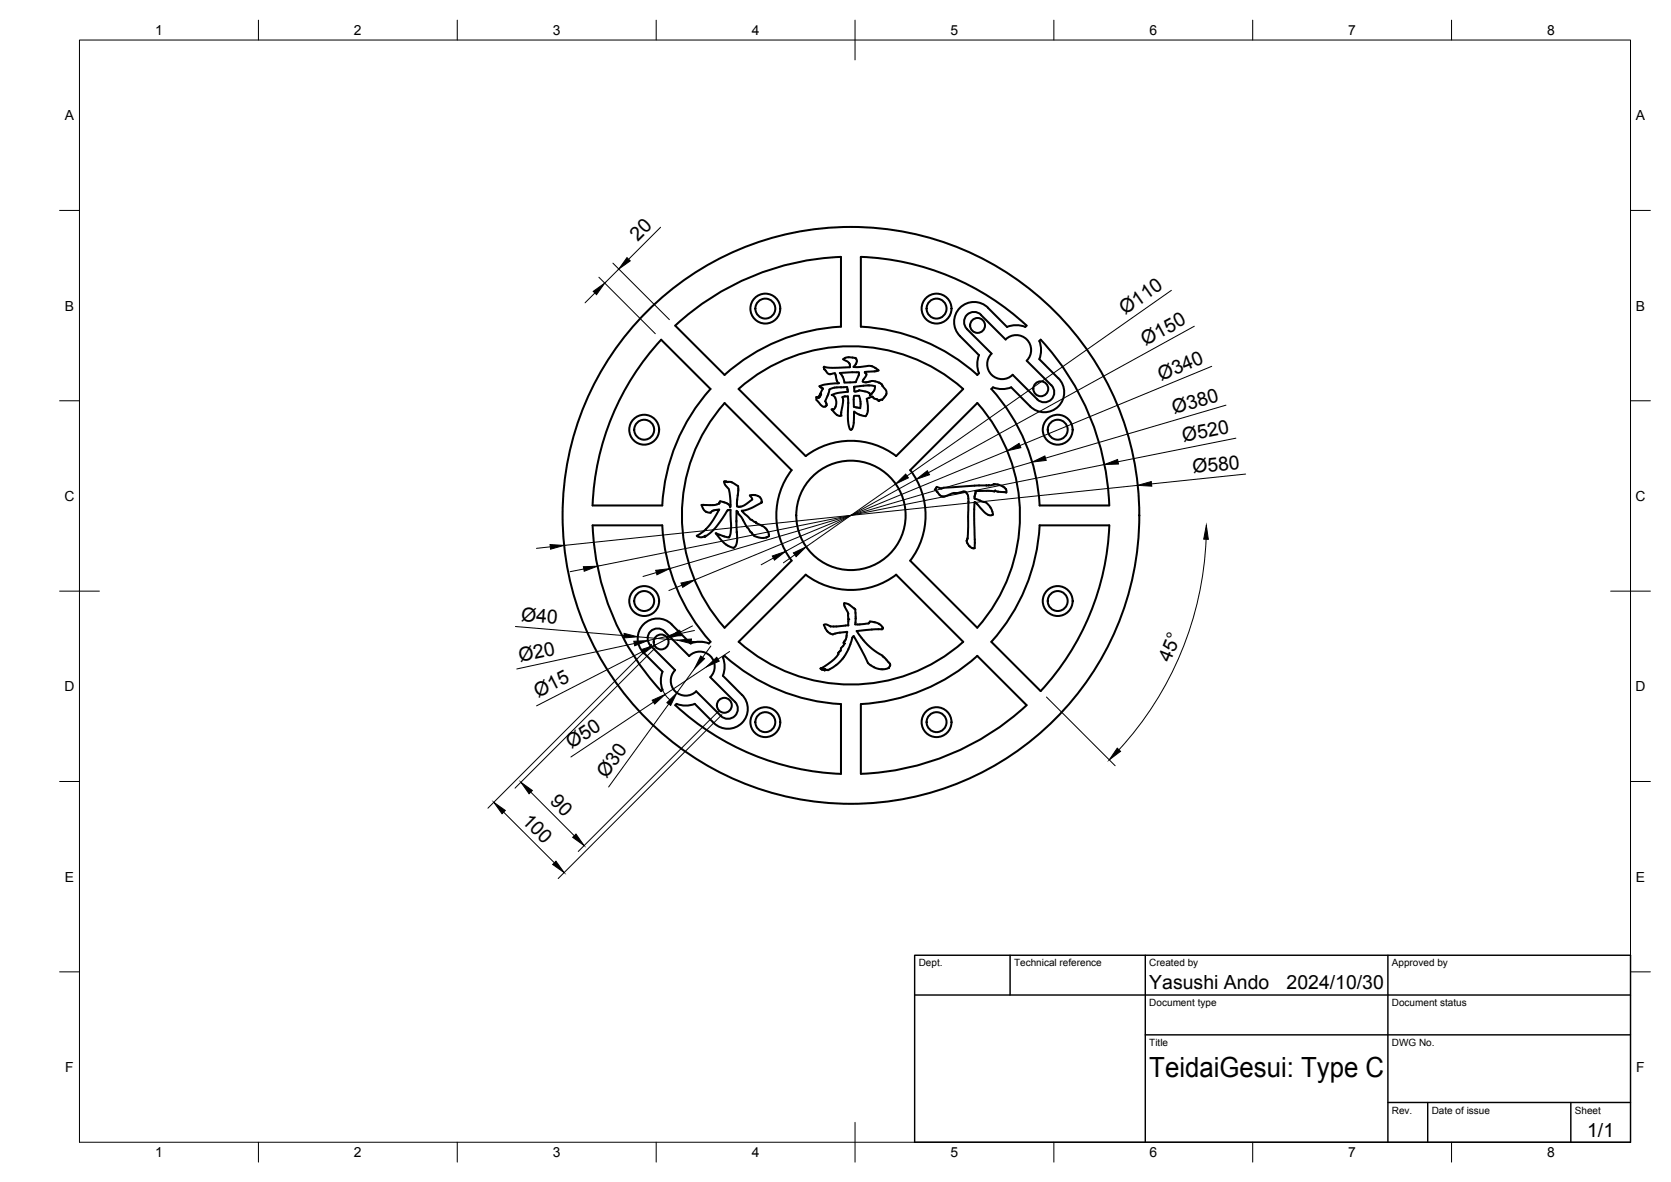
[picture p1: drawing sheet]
<svg xmlns="http://www.w3.org/2000/svg" width="420mm" height="297mm" viewBox="0 0 420 297" stroke-linecap="round" stroke-linejoin="round" font-family="sans-serif">
<!-- layer: Visible -->
<g fill="none" stroke="#000" stroke-width=".51">
<path d="M216.5 64.6v17.5M216.5 64.5a65 65 0 0 1 41.6 17.3M166.3 85.4l12.3 12.3a47.5 47.5 0 0 0-12.1 29.3h-17.5a65 65 0 0 1 17.3-41.6zM169.8 81.8a64.8 64.8 0 0 1 41.7-17.2v17.5a47.5 47.5 0 0 0-29.3 12.1l-12.4-12.4M185.7 97.8l16.9 16.8a18.8 18.8 0 0 1 22.7 0M185.7 97.7a42.5 42.5 0 0 1 56.5 .1l-16.9 16.8M205.6 99.9l-.3-.1v.7l.2 .2a3.2 3.2 0 0 0 1.8 1.5l.5-.4M205.6 99.9h.1M205.8 99.9h.1M206 99.9h.1M206.2 99.4l-.4 .5h.2M206.3 98.9l-.7 1"/>
<path d="M206.4 98.9l-.3 .5M206.4 99.2l-.4 .7M206.4 98.9h.1M206.4 98.9v.2M206.5 99.1v.1M206.9 97.7l-.6 1.2M207.1 92.3l.1 .5 .8 .9 .7 .4M207.1 92.3h.1M208.1 99.4l-.6 1.5 .3 .9M208.7 94l.8-.2a.62 .62 0 0 1 .7 .9l.2 1M209.9 97.4l3.1-.2 .1 .6M209.9 97.4l-.4 .1a1.07 1.07 0 0 0-1.2 1.3l-.2 .6"/>
<path d="M210.4 95.7l.5 .6-3.6 .4-1.2 .3 .8 .6M211.2 93.7l.3 .3M211.5 94l.4 .7M211.9 94.7l.4 1.5 1.4-.1M213.1 97.8l.1 .7-2.6 .3-1.5 .4a2.16 2.16 0 0 1 1 2.9M213.1 97.8h.1M213.6 91.4l.1 .2M213.7 91.6v.5M213.7 92.1v.2a25.1 25.1 0 0 1-6.6-.1v.1M214.3 89.8l.7 .2M214.4 89.9a2.54 2.54 0 0 0-2.4 .4l1.2 .6 .4 .5M214.8 97.2v1.2"/>
<path d="M214.8 98.4h.5l.8-.3 2.4 .6M215 90l.3 .2M215.1 90h.1M215.2 96l-1.4 .1M215.3 90.2l.2 .4-.1 .5-.8 1.1 4.5-.2M215.4 93.6l-4.2 .1M215.5 93.5a.48 .48 0 0 1 .5 .3 .48 .48 0 0 1-.1 .5l-.7 1.7M216.3 97l-1.5 .2M217 95.6v.1a.99 .99 0 0 0 1.2 .3h.2M217.5 93.5l.2 .3M217.7 93.8l.1 .2M217.8 94l-.1 .5-.7 1.1"/>
<path d="M218.3 96.9l1.7 .2-.2 1.1M218.3 96.8l-2 .2M218.5 98.7l.3 .3M218.5 99.9l-.6 .3M218.6 99.9h.1M218.7 99.2v.1M218.8 99.1h.1M218.8 99h.1M218.8 99v.1M219.1 92l1.9 1.1-1.1 .2M219.3 95.7l-.9 .3M219.4 95.7l1.6 .4"/>
<path d="M219.4 95.7h-.1M219.4 99.7l-.8 .2M219.4 99.7l.3 .3 .8 .4M219.8 98.1l-.9 1.2-.1-.2M219.8 93.3l-2.4 .2M221 96.2l.8 .4 .1 .3a2.36 2.36 0 0 1 1 2.1M222.9 99l-.5 .8a.82 .82 0 0 1-1 .7l-.1 .1M249.3 97.7a47.5 47.5 0 0 1 12.1 29.3M249.7 97.3l-.4 .5M249.7 97.3l1.3 .4 1.3 .1 2-.5M254.6 94.2l6.2 6.2a2.5 2.5 0 0 0 3.6 0 2.5 2.5 0 0 0 0-3.6l-6.2-6.2a3.8 3.8 0 0 0 0-5.3 3.8 3.8 0 0 0-5.3 0l-6.2-6.2a2.49 2.49 0 0 0-3.6 0 2.49 2.49 0 0 0 0 3.6l6.2 6.2a3.8 3.8 0 0 0 0 5.3 3.8 3.8 0 0 0 5.3 0M258.1 81.8l-.3 .3-1.3-.3-1.3-.1-2 .4-4.8-4.7a5 5 0 0 0-7 0 5 5 0 0 0 0 7l4.7 4.8-.3 1.3-.1 1.4 .5 1.9-.5 .4a47.4 47.4 0 0 0-29.2-12.1"/>
<path d="M261.3 85.7l.4-.4a65 65 0 0 1 17.2 41.7M261.3 85.7l.5 1.9-.1 1.4-.4 1.2 4.8 4.9M266.1 95.1a5 5 0 0 1 0 7 5 5 0 0 1-7.1 0l-4.7-4.8M199 118.1a18.7 18.7 0 0 0 0 22.8M199.1 118.2l-16.9-16.9a42.5 42.5 0 0 0 0 56.5l16.9-16.9M207.8 101.8h.1M209.3 102.9h-.2l1.3 1.4M209.3 102.9h.3M209.3 102.9h.1M210.1 102.1l-.5 .8M210.4 104.3l.7 .2h.5l-.1-.9a9.4 9.4 0 0 0 .4-3.9l1.3-.1 .1 1.7a19.4 19.4 0 0 0 .3 6.2l.2 .5 .5-.2M214.5 107.1l-.2 .7"/>
<path d="M214.7 102.2l.1-2.7h1.2l.4 2-.1 1.1-.3-.1M214.7 102.2l1.3 .3M216.1 104.2l-1.3-.8-.3 3.7M217.9 100.2l.2 .6M218.1 100.8l.1 1.3a3.3 3.3 0 0 1-.5 2.5l-1.6-.4M220.5 100.3l.4 .4M220.9 100.7h.1M221 100.7h-.1M221.1 100.7h.1M221.2 100.6l-.1 .1M221.3 100.6h.1M177 126.9h-.6l.6 1.2 .6 .5"/>
<path d="M177.6 128.6h.1M177.6 128.6l.9 .2M179.6 128.2l-1 .6M179.6 128.2l1.2-.2a13.5 13.5 0 0 1-4.8 6.2l-.8 .5a1.69 1.69 0 0 0 2.2-.1l-.1 .2M180.3 126.8l-1.1 .1h-2.2M180.9 126.5l-.6 .2M180.9 126.3v.2M181.1 126l-.2 .3M181.1 126l1.1 .3a1.83 1.83 0 0 1 1.4 1.2l.1-.5M181.7 134.7l1.6 .4a7.5 7.5 0 0 0 .4-4.3v-2.6l-.8 .1a16.3 16.3 0 0 1-5.8 6.7l.1-.2M181.7 134.7l-1.8-.7a7.5 7.5 0 0 0 4.2 3.6l.4 .1M182.2 121h-.1l.3 .9 .9 1 .3 1.9 .1 2.2"/>
<path d="M182.2 121h.1M182.3 121h.1M182.5 121h.1M182.5 121h-.2M182.7 121h.1M182.7 121l.2 .2M182.9 121.2h.1M183.2 121.1a2.86 2.86 0 0 1 2.4 1.3l-.3 4.1a.66 .66 0 0 0 .2 .8 .66 .66 0 0 0 .8 0M183.2 121.1h-.3M185.3 133.9a4.6 4.6 0 0 1-.6 3.6l-.2 .2M185.4 128.6l-.2-.2 .1 5.5M185.4 128.5l.5 .8"/>
<path d="M185.9 129.3l1 1.4M186.8 130.7l1 1.9 1 1.1M188.7 133.7l.3 .2M189 133.8l.6 .7M189.4 124.4h.4M189.4 124.4l-.9 .1 .7 1-2.1 1.5-.8 .3M189.6 134.6a4 4 0 0 0 2.4 .6M189.8 124.4h.1M189.9 124.4a1.67 1.67 0 0 1 1.6 1.8M190 131.3h.1M190.2 131.4h.1M190.2 131.4l1.4 .7"/>
<path d="M191.5 126.3l-2.9 1.5-2.1 .5 2.2 2.3 1.3 .6v.1M191.5 126.3h.1M191.5 126.2v.1M191.5 126.2h.1M191.6 132.1l1.2 1M192.7 133.1l.5 .7M192.7 135l-.7 .2M193.2 133.8a.77 .77 0 0 1-.4 1.2M235.3 122.8l-.3 .2 .7 .7a1.59 1.59 0 0 0 2 1M235.3 122.8h.1M236.6 122.7l-1.1-.3-.2 .4M240.4 123.9h.1"/>
<path d="M240.4 123.9l-.9 .1-1.8 .7M242 123.6l-1.6 .3M242.1 123.6a1.39 1.39 0 0 1 1.4 1.6M243.2 135.5l-.1 .5 .2 .6 .5 .7 .6 .4M243.3 135.2l-.1 .3M243.5 125.3l-.2 10M244.4 137.7h.1M245.1 125.1v.2l2.8 .9M245.1 126.2v11.5l-.6 .1M245.1 126.2l.7 .5M245.2 124.2l-.2 .9M245.2 124.1v.1"/>
<path d="M245.3 123.8l-.1 .3M245.7 126.7a7.7 7.7 0 0 0 3 2.8h.7M246.2 123.4h-.9v.4M247.9 126.2a4.7 4.7 0 0 1 1.8 3.1l-.3 .2M248 122l-10.8 .6-.6 .1M248 122h.1M248 122h.5M248.5 129.4h.1M248.6 123.3l1.4 .2M248.7 123.3l-2.5 .1M249.8 121.7l-1.3 .3M249.9 121.7h-.1"/>
<path d="M250 121.7l1.1 .1 1.1 .5M250 121.7h.1M250 123.5h.1M250.1 123.4l1.7 .2M250.1 123.4h.1M250.2 123.4l-.2 .1M250.9 123.5h.1M252.2 122.2a1.54 1.54 0 0 1 .8 1.6l-1.2-.2M252.9 122.9h.1M261.4 132h17.5a65 65 0 0 1-17.2 41.7l-12.4-12.4M261.4 127h17.5M261.4 132a47.5 47.5 0 0 1-12.1 29.3"/>
<path d="M167.1 158.7a2.52 2.52 0 0 0-3.5 0 2.52 2.52 0 0 0 0 3.5l6.2 6.2a3.8 3.8 0 0 0 0 5.3 3.8 3.8 0 0 0 5.3 0l6.2 6.2a2.5 2.5 0 0 0 3.5 0 2.5 2.5 0 0 0 0-3.5l-6.2-6.2a3.8 3.8 0 0 0 0-5.3 3.8 3.8 0 0 0-5.3 0l-6.2-6.2M168.9 156.9l4.8 4.8M168.9 156.9a5 5 0 0 0-7.1 0 5 5 0 0 0 0 7.1l4.8 4.8-.4 1.9v1.4l.4 1.3-.4 .3a65 65 0 0 1-17.2-41.7h17.5a47.5 47.5 0 0 0 12.1 29.3l-.4 .4M202.6 144.4a18.8 18.8 0 0 0 22.7 0M202.6 144.4l-16.9 16.9M207.5 157.8a2.82 2.82 0 0 0 1.9 1.6M208.8 157.4a1.71 1.71 0 0 0-1.7-.4l.4 .8M208.8 157.4h.1M208.8 157.4h1.5M209.4 159.4l1.5-.4 2.1-.2-.1 .9M212.6 157.2l-2.3 .2M212.9 159.7l-.2 1-.6 .9 .2 .2"/>
<path d="M213.3 154.3v.1M213.3 157.1l-.7 .1M213.3 154.2h.1M213.3 154.2v1.9M213.3 156.1v1.1M213.3 157.1v.1M214.6 159.9l-.1 .1a13.5 13.5 0 0 1-4.3 7.2M214.6 159.9l1 1.6 2.7 5.1 .6 .6M214.7 152.9a2.76 2.76 0 0 0-2.4-1.3 3.1 3.1 0 0 0 .9 2.3l.1 .3M214.7 152.8l.2 .2M214.9 153l.1 .1M215 153.1l.1 .1"/>
<path d="M215.1 153.2l.1 1.8M215.1 155.5l-.1 1.4 3.4-.2M215.1 155l.1 .5M218.5 156.6l-.1 .1M218.6 156.4l.1-.2h.3l2.1 .6M218.6 156.4l-.1 .2M221.1 156.9l.8 .8M221.8 158.1h.1M221.8 158.1l-2.2 .1-4.2 .4 1.2 1.7M221.9 157.6l.1 .3M222 157.9h.1M222 157.9l-.2 .2"/>
<path d="M225.3 144.4l16.9 16.9a42.5 42.5 0 0 1-56.5 0M245.7 157.7a42.5 42.5 0 0 0 0-56.4l-16.8 16.9a18.7 18.7 0 0 1 0 22.7l16.8 16.9M173.7 161.7l1.3-.4h1.3l1.9 .4M181.8 165.3l.4-.5a47.7 47.7 0 0 0 29.3 12.2v17.5a65.1 65.1 0 0 1-41.7-17.3l.3-.3 1.3 .3 1.3 .1 2-.4 4.8 4.8a5 5 0 0 0 7.1 0 5 5 0 0 0 0-7.1l-4.8-4.8M181.8 165.2l.4 2-.1 1.3-.3 1.3M206.4 168l.3 .3M206.7 168.3h.1M207 168.2l-.3 .1M207.2 168.2l-.2 .1M207.3 168.2h.3l-.2 .1M207.3 168.2h-.1M207.3 168.3v.2"/>
<path d="M207.4 168.3h.1M208 168.4l-.6 .1M208 168.3h.1M210.2 167.1l-1.8 1.2h-.4M210.8 164.4a13 13 0 0 1-4 3.4l-.4 .2M210.8 164.4h.1M210.9 163.9l-.1 .5M211.2 163.7l-.3 .2M211.3 163.6l-.1 .1M211.5 163l-.2 .6M212.1 161.6h.1M212.3 161.8l-.8 1.1"/>
<path d="M216.5 177v17.5M216.5 176.9a47.5 47.5 0 0 0 29.2-12.1l12.4 12.4a64.9 64.9 0 0 1-41.6 17.3M216.6 160.3l.2 .2a15.3 15.3 0 0 0 5.1 4.3l.1 .2M218.9 167.2l.8 .5M219.7 167.7l1.9 .5M222 165l.4 .2M222.4 165.3l1.3 1.5 .1 .4M223.4 167.9h.1M223.4 167.9l-1.8 .3M223.8 167.2l-.3 .6"/>
<circle cx="192.4" cy="77.6" r="3.8"/>
<circle cx="192.4" cy="77.6" r="2.51"/>
<circle cx="235.5" cy="77.6" r="3.8"/>
<circle cx="235.5" cy="77.6" r="2.51"/>
<circle cx="245.8" cy="81.8" r="1.87"/>
<circle cx="261.7" cy="97.7" r="1.87"/>
<circle cx="162" cy="108" r="3.8"/>
<circle cx="162" cy="108" r="2.51"/>
<circle cx="265.9" cy="108" r="3.8"/>
<circle cx="265.9" cy="108" r="2.51"/>
<circle cx="214" cy="129.5" r="13.7"/>
<circle cx="214" cy="129.5" r="72.5"/>
<circle cx="162" cy="151" r="3.8"/>
<circle cx="162" cy="151" r="2.51"/>
<circle cx="265.9" cy="151" r="3.8"/>
<circle cx="265.9" cy="151" r="2.51"/>
<circle cx="166.2" cy="161.3" r="1.87"/>
<circle cx="182.1" cy="177.2" r="1.87"/>
<circle cx="192.4" cy="181.5" r="3.8"/>
<circle cx="192.4" cy="181.5" r="2.51"/>
<circle cx="235.5" cy="181.5" r="3.8"/>
<circle cx="235.5" cy="181.5" r="2.51"/>
</g>
<g fill="#000">
<circle cx="213.3" cy="155.6" r=".25"/>
<circle cx="212.2" cy="161.7" r=".25"/>
</g>
<!-- layer: BORDER -->
<g fill="none" stroke="#000" stroke-width=".25">
<path d="M20 10.1h390v276.9h-390zM65 5.1v5M115 5.1v5M165 5.1v5M215 5.1v10M265 5.1v5M315 5.1v5M365 5.1v5M15 52.9h5M410 52.9h5M15 100.7h5M410 100.7h5"/>
<path d="M15 148.6h10M405 148.6h10M15 196.4h5M410 196.4h5M15 244.2h5M410 244.2h5M65 287v5M115 287v5M165 287v5M215 282.1v9.9M265 287v5M315 287v5"/>
<path d="M365 287v5"/>
</g>
<!-- layer: TITLEBLOCK -->
<path d="M230 240.1h180v46.9h-180zM230 250h180M254 240.1v9.9M288 240.1v46.9M349 240.1v46.9M288 260.1h122M349 277.1h61M359 277.1v9.9M395 277.1v9.9" fill="none" stroke="#000" stroke-width=".36"/>
<!-- layer: FD_Dimensions -->
<g fill="none" stroke="#000" stroke-width=".25">
<path d="M166.1 57.1l-8 8M149.6 73.6l-2.5 2.5M150.6 69.7l14.2 14.2M154.1 66.1l14.2 14.2M155.6 67.6l-3.5 3.5M294.5 73l-66.4 46.6M300.3 82l-66.9 36.8M304.7 92.1l-48.2 19.9M253.2 113.3l-78.5 32.4M259.5 116.1l-91.1 26.8M277.7 116.7l-127.5 25.6M308.3 101.8l-45.4 13.3"/>
<path d="M310.7 110.1l-29.6 5.9M313.2 119.1l-23.7 2.5M138.4 137.4l-3.5 .4M199.8 139.4l-2.8 2M225.2 121.6l-22.5 15.8M230.4 120.5l-32.9 18.1M286.1 122l-144.2 15.1M303.3 135.5a83.3 83.3 0 0 1-21.9 52.9M129.6 157.4l27.3 2.3M146.8 143l-3.4 .7M165 143.9l-3.3 1M167.8 159.9l-4.9 1.1"/>
<path d="M171.4 147.1l-3.2 1.3M174.1 157.3l-3.1 1.6M174.6 158.4l-3.4 .8M194.5 140.2l-3.1 1.7M159.5 161.7l-29.6 6.4M160.4 160l9.9 .9M161.4 163.8l-26.5 13.6M163.9 161.9l-41.2 41.2M164.3 176.5l-20.7 13.7M164.7 162.8l-35.2 35.3M166.6 173.3l.8 1.5 1.2 1.2M167.9 160.5l-3.4 1.7"/>
<path d="M168.1 176.9l-15.1 20.9M173.8 161.2l3.5 .2M174.6 168l-4.4 6.1M177.6 167.6l-10.4 6.9M178.7 162.4l-2 2.8M180.7 178.7l-35.3 35.3M181.5 179.6l-41.1 41.2M183.5 163.7l-3 2M263.1 175.2l17.3 17.2M133.5 199.1l10.9 10.9M126.6 204.1l12.8 12.7"/>
</g>
<g fill="#000" stroke="#000" stroke-width=".25">
<path d="M149.2 73.2l2.9-2.1-2.1 2.9zM157.6 64.7l.9 .9-2.9 2zM225.2 121.6l2.5-2.5 .7 1zM230.4 120.5l2.8-2.2 .5 1zM253.2 113.3l3-1.9 .5 1.1zM259.5 116.1l3.2-1.5 .4 1.1zM277.7 116.7l3.3-1.2 .2 1.1zM138.3 136.8l3.6 .3-3.5 .9zM194.2 139.7l3.3-1.1-2.8 2.2zM199.5 138.9l3.2-1.5-2.5 2.5zM286.1 122l3.4-1 .1 1.2zM303.3 132l.5 3.5h-1.1z"/>
<path d="M146.7 142.4l3.5-.1-3.3 1.3zM156.9 159.2l3.5 .8-3.6 .3zM164.9 143.3l3.5-.4-3.2 1.5zM167.9 160.5l2.9-2.1 .5 1zM167.8 159.9l3.3-1.3 .2 1.2zM171.2 146.5l3.5-.8-3 1.9zM159.4 161.1l3.5-.1-3.3 1.3zM161.2 163.3l3.3-1.1-2.8 2.1zM164 176l3.2-1.5-2.6 2.4zM167.7 176.6l2.5-2.5-1.6 3.2zM170.3 160.9l3.6-.3-.1 1.1zM176.2 164.9l.9 .6-2.5 2.5z"/>
<path d="M177.6 167.6l2.6-2.4 .6 .9zM131 196.6l2.9 2.1-.9 .8zM280.9 188l.8 .8-2.8 2.2zM124.2 201.6l2.9 2.1-.9 .8zM139 217.2l.8-.8 2.1 2.9zM144 210.4l.8-.8 2.1 2.9z"/>
</g>
<text font-size="7" x="289" y="270.6">TeidaiGesui: Type C</text>
<g font-size="4.9">
<text x="160.4" y="60.8" transform="rotate(-45 160.4 60.8)">20</text>
<text x="282.9" y="79.3" transform="rotate(-35 282.9 79.3)">Ø110</text>
<text x="288.1" y="87" transform="rotate(-29 288.1 87)">Ø150</text>
<text x="291.9" y="95.7" transform="rotate(-22 291.9 95.7)">Ø340</text>
<text x="295.2" y="104" transform="rotate(-16 295.2 104)">Ø380</text>
<text x="297.6" y="111.2" transform="rotate(-11 297.6 111.2)">Ø520</text>
<text x="300" y="119" transform="rotate(-6 300 119)">Ø580</text>
<text x="130.9" y="156" transform="rotate(5 130.9 156)">Ø40</text>
<text x="130.8" y="166.4" transform="rotate(-12 130.8 166.4)">Ø20</text>
<text x="294.3" y="166.7" transform="rotate(-67 294.3 166.7)">45°</text>
<text x="135.3" y="175.5" transform="rotate(-27 135.3 175.5)">Ø15</text>
<text x="143.7" y="188.3" transform="rotate(-34 143.7 188.3)">Ø50</text>
<text x="152.5" y="195.9" transform="rotate(-54 152.5 195.9)">Ø30</text>
<text x="138" y="201.6" transform="rotate(45 138 201.6)">90</text>
<text x="131.1" y="206.4" transform="rotate(45 131.1 206.4)">100</text>
<text x="289" y="248.5">Yasushi Ando</text>
<text x="323.5" y="248.5">2024/10/30</text>
<text x="399.1" y="285.7">1/1</text>
</g>
<g font-size="3.5">
<text x="39" y="8.8">1</text>
<text x="89" y="8.8">2</text>
<text x="139" y="8.8">3</text>
<text x="189" y="8.8">4</text>
<text x="239" y="8.8">5</text>
<text x="289" y="8.8">6</text>
<text x="339" y="8.8">7</text>
<text x="389" y="8.8">8</text>
<text x="16.3" y="30.2">A</text>
<text x="411.3" y="30.2">A</text>
<text x="16.3" y="78">B</text>
<text x="411.3" y="78">B</text>
<text x="16.2" y="125.9">C</text>
<text x="411.2" y="125.9">C</text>
<text x="16.2" y="173.7">D</text>
<text x="411.2" y="173.7">D</text>
<text x="16.3" y="221.6">E</text>
<text x="411.3" y="221.6">E</text>
<text x="16.4" y="269.4">F</text>
<text x="411.4" y="269.4">F</text>
<text x="39" y="290.8">1</text>
<text x="89" y="290.8">2</text>
<text x="139" y="290.8">3</text>
<text x="189" y="290.8">4</text>
<text x="239" y="290.8">5</text>
<text x="289" y="290.8">6</text>
<text x="339" y="290.8">7</text>
<text x="389" y="290.8">8</text>
</g>
<g font-size="2.5">
<text x="231" y="242.9">Dept.</text>
<text x="255" y="242.9">Technical reference</text>
<text x="289" y="242.9">Created by</text>
<text x="350" y="242.9">Approved by</text>
<text x="289" y="252.8">Document type</text>
<text x="350" y="252.8">Document status</text>
<text x="289" y="262.9">Title</text>
<text x="350" y="262.9">DWG No.</text>
<text x="350" y="279.9">Rev.</text>
<text x="360" y="279.9">Date of issue</text>
<text x="396" y="279.9">Sheet</text>
</g>
</svg>
